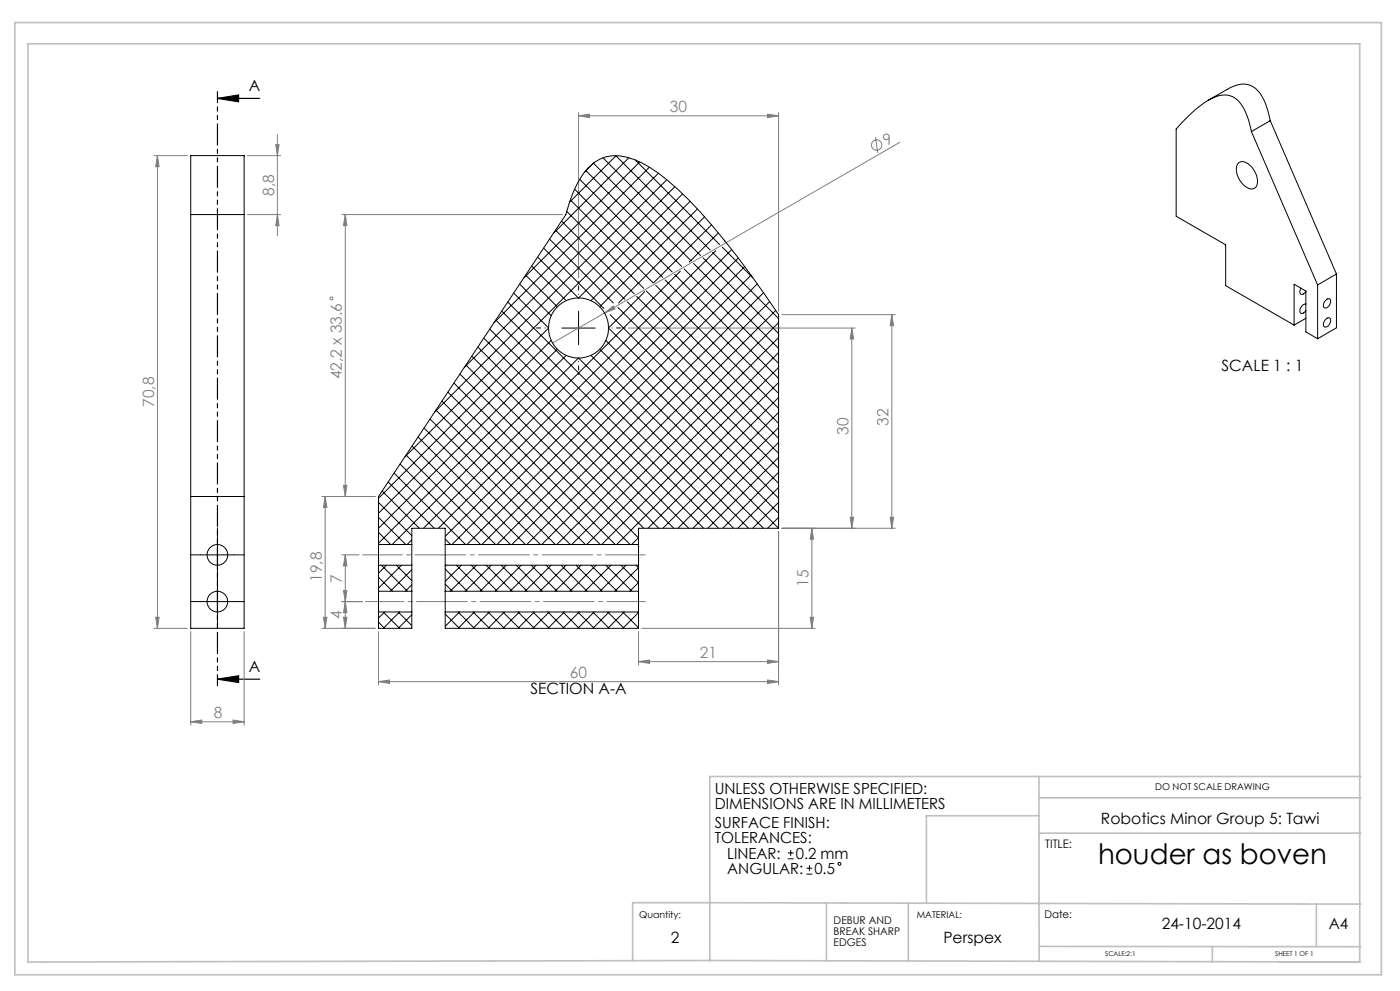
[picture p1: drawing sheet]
<svg xmlns="http://www.w3.org/2000/svg" width="420mm" height="297mm" viewBox="0 0 420 297" stroke-linecap="round" stroke-linejoin="round" font-family="sans-serif">
<g fill="none" stroke="#808080" stroke-width=".3">
<path d="M173.6 34.7l3.2-.5v1zM173.6 33.7v49.6M173.6 34.7h60M230.3 34.2l3.3 .5-3.3 .5zM233.6 33.7v59.6M46.2 46.6h10M47.2 46.6l.5 3.3h-1zM47.2 46.6v141.7M74.2 46.6h10M82.7 43.4h1l-.5 3.2zM83.2 40.3v30.4M262.6 41.1l.7 4.7"/>
<path d="M269.9 42.6l-88.5 51.2M74.2 64.3h10M83.2 64.3l.5 3.3h-1zM102.6 64.3h66.2M103.6 64.3l.5 3.3h-1.1zM103.6 64.3v84.5M181.4 93.8l2.6-2.1 .5 .9zM181.4 93.8l-15.6 9M188.6 98.3h68M234.6 94.3h34M255.6 98.3l.5 3.3h-1zM255.6 98.3v60"/>
<path d="M267.5 94.3l.6 3.3h-1zM267.5 94.3v64M96.6 148.8h16M97.5 148.8l.6 3.3h-1.1zM97.5 148.8v39.5M103 145.5h1.1l-.5 3.3zM233.6 159.3v46M234.6 158.3h34M243.6 158.3l.5 3.3h-1zM243.6 158.3v30M255.1 155h1l-.5 3.3zM267.1 155h1l-.6 3.3z"/>
<path d="M102.6 166.3h5.1M103 177h1.1l-.5 3.3zM103.6 166.3l.5 3.3h-1.1zM103.6 166.3v22M46.2 188.3h10M46.7 185h1l-.5 3.3zM57.2 189.3v28M73.2 189.3v28M96.6 188.3h16M97 185h1.1l-.6 3.3zM102.6 180.3h6.1M103 185h1.1l-.5 3.3z"/>
<path d="M103.6 180.3l.5 3.3h-1.1zM113.6 189.3v16M191.6 198.3l3.3-.5v1zM191.6 189.3v10M191.6 198.3h42M192.5 188.3h52M230.3 197.8l3.3 .5-3.3 .5zM243.1 185h1l-.5 3.3zM57.2 216.3l3.3-.5v1zM57.2 216.3h16M69.9 215.8l3.3 .5-3.3 .5zM113.6 204.3l3.3-.5v1z"/>
<path d="M113.6 204.3h120M230.3 203.8l3.3 .5-3.3 .5z"/>
<circle cx="263" cy="43.5" r="1.56"/>
<circle cx="99.4" cy="89.4" r=".44"/>
</g>
<g fill="none" stroke="#000" stroke-width=".3">
<path d="M168.6 98.3h10M173.6 93.3v10M60.2 166.3h10M65.2 161.3v10M65.2 175.3v10M60.2 180.3h10M236.3 257.4h1.8M236.3 255.6h1.8M237.2 254.7v1.8M242.8 259.3v1.8M241.9 262h1.8M241.9 260.2h1.8"/>
<circle cx="251.8" cy="258.9" r=".44"/>
</g>
<path d="M65.2 29.5l6.4-1v2zM65.2 29.5h12.7M65.2 203.5l6.4-1v2zM65.2 203.5h12.7" fill="none" stroke="#000" stroke-width=".35"/>
<path d="M60.2 166.3h-3.1M65.2 161.3v-3.1M65.2 171.3v3.1M65.2 175.3v-3.1M70.2 166.3h3.1M60.2 180.3h-3.1M65.2 185.3v3.1M70.2 180.3h3.1" fill="none" stroke="#000" stroke-width=".3" stroke-dasharray="15.2 1.3 1.3 1.3"/>
<path d="M163.6 98.3h-4M173.6 88.3v-4M183.6 98.3h4M173.6 108.3v4" fill="none" stroke="#000" stroke-width=".3" stroke-dasharray="15.2 1.3 1.3 1.3" stroke-dashoffset="15.1"/>
<path d="M65.2 27.5v178" fill="none" stroke="#000" stroke-width=".35" stroke-dasharray="6.3 1.3 1.3 1.3 1.3 1.3" stroke-dashoffset="3.1"/>
<path d="M193.6 166.3h-84.8" fill="none" stroke="#808080" stroke-width=".3" stroke-dasharray="15.2 1.3 1.3 1.3" stroke-dashoffset="3.3"/>
<path d="M193.6 180.3h-83.9" fill="none" stroke="#808080" stroke-width=".3" stroke-dasharray="15.2 1.3 1.3 1.3" stroke-dashoffset="3.8"/>
<g fill="none" stroke="#c0c0c0" stroke-width=".5">
<path d="M4.4 6.8h410v285.3h-410zM8.4 13.1h399.5v275.2l-195-.4-204.5 .4zM311.7 232.7v55.3M311.7 239.1h96.6M408.3 232.7h-195.4v55.3M311.7 249.7h96.6M311.7 244.5h-33.8v26.2M247.9 270.6v17.4M272.5 270.7v17.3M394.9 270.9v12.7M408.3 271l-218.5-.5v17.4M311.7 283.6l96.6 .1"/>
<path d="M363.7 283.6v4.7M383.8 288.3h24.1"/>
</g>
<path d="M65.2 29.5l6.4-1v2zM65.2 203.5l6.4-1v2z" fill="#000"/>
<g fill="#808080">
<path d="M181.4 93.8l2.6-2.1 .5 .9z"/>
<path d="M57.2 216.3l3.3-.5v1zM69.9 215.8l3.3 .5-3.3 .5z"/>
<path d="M113.6 204.3l3.3-.5v1zM230.3 203.8l3.3 .5-3.3 .5zM191.6 198.3l3.3-.5v1zM230.3 197.8l3.3 .5-3.3 .5zM173.6 34.7l3.2-.5v1zM230.3 34.2l3.3 .5-3.3 .5z"/>
<path d="M267.1 155h1l-.6 3.3zM267.5 94.3l.6 3.3h-1z"/>
<path d="M97.5 148.8l.6 3.3h-1.1zM97 185h1.1l-.6 3.3z"/>
<path d="M47.2 46.6l.5 3.3h-1zM46.7 185h1l-.5 3.3zM82.7 43.4h1l-.5 3.2zM83.2 64.3l.5 3.3h-1zM103.6 180.3l.5 3.3h-1.1zM103 185h1.1l-.5 3.3zM103.6 166.3l.5 3.3h-1.1zM103 177h1.1l-.5 3.3zM243.6 158.3l.5 3.3h-1zM243.1 185h1l-.5 3.3zM103.6 64.3l.5 3.3h-1.1zM103 145.5h1.1l-.5 3.3zM255.6 98.3l.5 3.3h-1zM255.1 155h1l-.5 3.3z"/>
</g>
<g fill="none" stroke="#000" stroke-width=".3">
<path d="M362.5 30l5.7-3.2a7.3 7.3 0 0 1 7.9-.7 13.5 13.5 0 0 1 4.6 8.3l.4 1.8M375.4 39.4a17.3 17.3 0 0 0-4.2-9.5 6.3 6.3 0 0 0-7.7-.4 37.3 37.3 0 0 0-10.7 9.2v26.1l14.9 8.6v12.2l20.5 11.8M375.4 39.4l19.9 46M381.1 36.2l-5.7 3.2M381.1 36.2l19.8 45.9M57.2 46.7v17.6M57.2 46.6h16M73.2 46.7v17.6M171.1 59.9l24.9 24.9M172.4 56.7l26.4 26.4M173.9 53.7l27.7 27.8M175.8 51.1l28.7 28.8"/>
<path d="M178 48.9l29.4 29.3M178.2 48.8l-2.9 2.9M180.9 47.3l29.3 29.3M184.7 46.7l28.3 28.2M184.8 46.7l-13.9 13.9M188.7 47.3l-22.7 22.7M190.5 47.9l25.4 25.4M191.9 48.5l-34.8 34.9M194.8 50.1l-46.6 46.7M197.5 51.9l-58.3 58.3M200 53.9l-69.7 69.7M202.5 55.9l-81.1 81.1"/>
<path d="M204.8 58.1l-31.2 31.2-12.3-12.3M371.5 48.9a2.34 2.34 0 0 1 3.3 .5 6 6 0 0 1 2.1 6.5 2.07 2.07 0 0 1-3.2 0 6.1 6.1 0 0 1-2.4-6.7zM57.2 64.3v124h16v-124M57.2 64.3h16M159.5 79.8l10.4 10.3M163.1 74.4l18.1 18.1M164.9 71.6l19.1 19.2M166.7 69l20.7 20.7M168.5 66.2l21.8 21.9M170 63.3l23.1 23.1M207 60.3l-29.7 29.8M208.1 78.9l25.5 25.5"/>
<path d="M209.2 62.6l-29.3 29.3M210.9 77.3l22.7 22.6M211.4 65l-25.8 25.8M213.5 67.4l-17.3 17.3M213.8 75.7l19.8 19.8M214.7 75.1l-83.2 83.2M215.5 69.8l-8.7 8.7M216.6 74l9.2 9.3M217.5 72.3l-.1 .1M219.5 74.8l-85.9 86M221.5 77.3l-85.9 85.9M223.4 79.9l-83.3 83.3"/>
<path d="M146.9 98.6l59.7 59.7M148.7 95.9l62.4 62.4M150.5 93.2l65.1 65.1M152.3 90.5l67.8 67.8M154.1 87.8l10.5 10.5M155.9 85.1l9.4 9.5M157.7 82.4l9.5 9.5M164.6 98.3l-51 51M182.6 98.3l51 51M183 94.3l50.6 50.5M185.4 92.1l48.2 48.2M188.2 90.4l45.4 45.5"/>
<path d="M191 88.8l42.6 42.6M193.4 87.4l-10.8 10.9M193.9 87.2l39.7 39.7M196.7 85.5l36.9 36.9M199.5 83.9l34.1 34M202.4 82.2l31.2 31.2M204.1 81.3l-77.1 77M205.2 80.6l28.4 28.3M225.3 82.5l-80.7 80.7M227.2 85.1l-78.1 78.1M229.1 87.7l-75.5 75.5M230.9 90.4l-72.9 72.8"/>
<path d="M232.7 93.1l-70.2 70.1M233.6 96.7l-66.6 66.5M388.2 97.4v-12.2l3.6 2v12.3l3.5 2M390.3 86.4a1.08 1.08 0 0 0 .3 1.8l.7-.3 .5-.5M391.8 91.2a1.88 1.88 0 0 0-1.6 2.7 1.32 1.32 0 0 0 1.6-.8M391.8 95.4l-3.6 2M395.3 85.4v16.1M397.9 89.8a.77 .77 0 0 1 1.1-.2 .77 .77 0 0 1 .2 1.1 1.54 1.54 0 0 1-2 1.4 2.05 2.05 0 0 1 .7-2.3zM397.9 95.5a.77 .77 0 0 1 1.1-.2 .77 .77 0 0 1 .2 1.1 1.49 1.49 0 0 1-2 1.4 2.05 2.05 0 0 1 .7-2.3zM400.9 82.1l-5.6 3.3M400.9 82.1v16.1l-5.6 3.3M134.4 117.5l45.7 45.7"/>
<path d="M136.2 114.8l48.4 48.4M138 112.1l51.1 51.1M139.8 109.4l51.8 51.8M141.5 106.7l51.6 51.6M143.3 104l54.3 54.3M145.1 101.3l57 57M165.3 102l-51.7 51.8M167.2 104.7l-53.6 53.6M169.9 106.5l-56.3 56.3M177.3 106.5l51.8 51.8M179.9 104.7l53.7 53.6M181.8 102l51.8 51.8"/>
<path d="M233.6 105.7l-57.6 57.5M233.6 114.6l-48.6 48.6M233.6 119.1l-39.2 39.2M233.6 101.2l-62.1 62M233.6 110.1l-53.1 53.1M120 139.1l24.2 24.1M121.8 136.4l26.9 26.8M123.6 133.7l29.5 29.5M125.4 131l32.2 32.2M127.2 128.3l34.9 34.9M129 125.6l37.6 37.6M130.8 122.9l40.3 40.3"/>
<path d="M132.6 120.2l43 43M233.6 123.6l-34.7 34.7M233.6 128.1l-30.2 30.2M233.6 137.1l-21.3 21.2M233.6 132.6l-25.7 25.7M57.2 148.8h16M113.6 155l8.1 8.2M113.6 159.6l3.6 3.6M113.6 150.6l9.9 9.9M114.7 147.1l11.1 11.2M116.5 144.5l13.8 13.8M118.2 141.8l21.5 21.4"/>
<path d="M224.6 158.3l-51.1-51-55.8 55.9M233.6 158.3v-64a249.9 249.9 0 0 0-26.9-34.3 49.7 49.7 0 0 0-16.5-12.2 11.8 11.8 0 0 0-15.3 4.4 36.7 36.7 0 0 0-5.1 12.1l-56.2 84.5v14.4M233.6 158.3h-42v4.9M233.6 141.6l-16.8 16.7M233.6 146.1l-12.3 12.2M233.6 150.6l-7.8 7.7M233.6 155l-3.3 3.3M113.6 177.2v6.2M113.6 163.2v6.2M113.6 163.2h9.9M113.6 169.4v7.8M113.6 177.2h9.9"/>
<path d="M113.6 169.4h9.9M113.6 173l4.2 4.2M114.4 169.4l7.8 7.8M115.9 169.4l-2.3 2.4M118.9 169.4l4.6 4.6M120.4 169.4l-6.8 6.9M123.4 169.4l.1 .1M123.5 177.2v6.2M123.5 163.2v6.2M123.5 163.2v-4.9h10.1v4.9M123.5 169.4v7.8M123.5 175.3l-1.9 1.9"/>
<path d="M123.5 161.8l-1.4 1.4M123.5 170.7l-6.4 6.5M133.6 177.2v6.2M133.6 163.2v6.2M133.6 163.2h58M133.6 169.4v7.8M133.6 177.2h58M133.6 169.4h58M133.6 175l2.1 2.2M133.6 170.6l6.6 6.6M133.6 161.6l1.6 1.6M133.9 169.4l-.3 .4"/>
<path d="M136.9 169.4l7.8 7.8M138.4 169.4l-4.8 4.8M141.4 169.4l7.8 7.8M142.9 169.4l-7.8 7.8M145.9 169.4l7.8 7.8M147.4 169.4l-7.8 7.8M150.4 169.4l7.8 7.8M151.8 169.4l-7.8 7.8M154.9 169.4l7.8 7.8M156.4 169.4l-7.8 7.8M159.3 169.4l7.8 7.8M160.8 169.4l-7.8 7.8"/>
<path d="M163.8 169.4l7.8 7.8M165.3 169.4l-7.8 7.8M168.3 169.4l7.8 7.8M169.8 169.4l-7.8 7.8M172.8 169.4l7.8 7.8M174.3 169.4l-7.8 7.8M177.3 169.4l7.8 7.8M178.8 169.4l-7.8 7.8M181.8 169.4l7.8 7.8M183.3 169.4l-7.8 7.8M186.3 169.4l5.3 5.3M187.8 169.4l-7.8 7.8"/>
<path d="M190.8 169.4l.8 .8M191.6 177.2v6.2M191.6 163.2v6.2M191.6 169.4v7.8M191.6 170.1l-7.1 7.1M191.6 174.6l-2.7 2.6M191.6 161.1l-2.1 2.1M113.6 183.4v4.9h9.9v-4.9M113.6 183.4h9.9M113.6 186.5l1.8 1.8M115 183.4l4.9 4.9M115.4 183.4l-1.8 1.8"/>
<path d="M119.5 183.4l4 4.1M119.9 183.4l-4.9 4.9M123.5 184.2l-4 4.1M133.6 183.4v4.9h58v-4.9M133.6 183.4h58M133.6 184l4.2 4.3M137.4 183.4l4.9 4.9M137.9 183.4l-4.3 4.3M141.9 183.4l4.9 4.9M142.3 183.4l-4.9 4.9M146.4 183.4l4.9 4.9M146.8 183.4l-4.9 4.9"/>
<path d="M150.9 183.4l4.9 4.9M151.3 183.4l-4.9 4.9M155.4 183.4l4.9 4.9M155.8 183.4l-4.9 4.9M159.9 183.4l4.9 4.9M160.3 183.4l-4.9 4.9M164.4 183.4l4.9 4.9M164.8 183.4l-4.9 4.9M168.9 183.4l4.8 4.9M169.3 183.4l-4.9 4.9M173.4 183.4l4.9 4.9M173.8 183.4l-4.9 4.9"/>
<path d="M177.8 183.4l4.9 4.9M178.3 183.4l-4.9 4.9M182.3 183.4l4.9 4.9M182.7 183.4l-4.8 4.9M186.8 183.4l4.8 4.7M187.3 183.4l-4.9 4.9M191.3 183.4l.3 .3M191.6 183.6l-4.8 4.7M191.6 188.1l-.3 .2"/>
<circle cx="173.6" cy="98.3" r="9"/>
<circle cx="65.2" cy="166.3" r="3.1"/>
<circle cx="65.2" cy="180.3" r="3.1"/>
</g>
<text font-size="8.5" x="329.4" y="258.9">houder as boven</text>
<g font-size="4.7">
<text x="74.7" y="27.3">A</text>
<text x="366.5" y="111.2">SCALE 1 : 1</text>
<text x="74.7" y="201.3">A</text>
<text x="159.1" y="207.9">SECTION A-A</text>
<text x="330.3" y="246.9">Robotics Minor Group 5: Tawi</text>
<text x="348.5" y="278.5">24-10-2014</text>
<text x="201.3" y="282.6">2</text>
<text x="283" y="282.6">Perspex</text>
</g>
<g font-size="4.7" fill="#808080">
<text x="201" y="33.7">30</text>
<text x="266.1" y="43.6" transform="rotate(-30 266.1 43.6)">9</text>
<text x="82.2" y="58.7" transform="rotate(-90 82.2 58.7)">8,8</text>
<text x="102.5" y="113.7" transform="rotate(-90 102.5 113.7)">42,2 x 33.6</text>
<text x="46.2" y="122" transform="rotate(-90 46.2 122)">70,8</text>
<text x="254.6" y="130.3" transform="rotate(-90 254.6 130.3)">30</text>
<text x="266.6" y="127.6" transform="rotate(-90 266.6 127.6)">32</text>
<text x="96.6" y="174.4" transform="rotate(-90 96.6 174.4)">19,8</text>
<text x="102.6" y="174.6" transform="rotate(-90 102.6 174.6)">7</text>
<text x="242.6" y="175.9" transform="rotate(-90 242.6 175.9)">15</text>
<text x="102.6" y="185.6" transform="rotate(-90 102.6 185.6)">4</text>
<text x="210" y="197.3">21</text>
<text x="171" y="203.3">60</text>
<text x="64.1" y="215.3">8</text>
</g>
<g font-size="4.6">
<text x="214.4" y="238">UNLESS OTHERWISE SPECIFIED:</text>
<text x="214.4" y="242.6">DIMENSIONS ARE IN MILLIMETERS</text>
<text x="214.4" y="248.2">SURFACE FINISH:</text>
<text x="214.4" y="252.8">TOLERANCES:</text>
<text x="218.2" y="257.3">LINEAR:</text>
<text x="238.7" y="257.3">0.2 mm</text>
<text x="218.2" y="261.9">ANGULAR:</text>
<text x="244.3" y="261.9">0.5</text>
<text x="398.6" y="278.5">A4</text>
</g>
<text font-size="3.5" x="313.6" y="254.3">TITLE:</text>
<g font-size="3.2">
<text x="313.3" y="275.1">Date:</text>
<text x="250.1" y="277">DEBUR AND</text>
<text x="250.1" y="280.2">BREAK SHARP</text>
<text x="250.1" y="283.4">EDGES</text>
</g>
<g font-size="2.8">
<text x="346.5" y="236.7">DO NOT SCALE DRAWING</text>
<text x="191.7" y="275.1">Quantity:</text>
<text x="275.1" y="275.1">MATERIAL:</text>
</g>
<g font-size="2">
<text x="331.6" y="286.5">SCALE:2:1</text>
<text x="382.6" y="286.5">SHEET 1 OF 1</text>
</g>
</svg>
